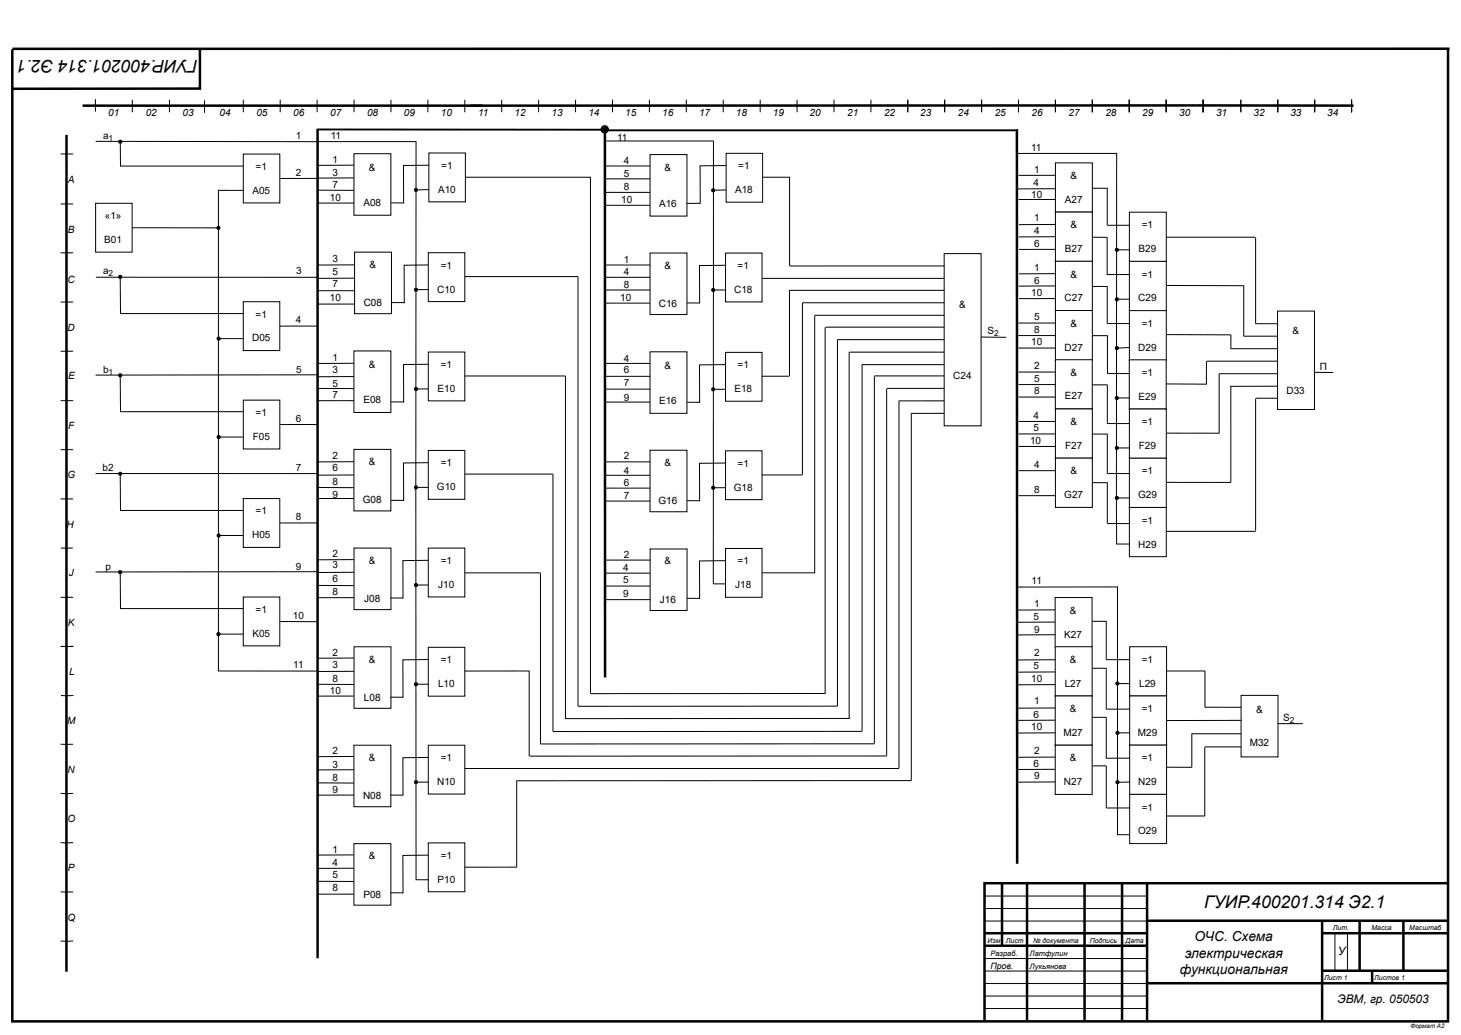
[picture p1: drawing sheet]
<svg xmlns="http://www.w3.org/2000/svg" width="593mm" height="420mm" viewBox="0 0 593 420" stroke-linecap="round" stroke-linejoin="round" font-family="sans-serif">
<g fill="none" stroke="#000" stroke-width="1" stroke-linecap="butt">
<path d="M81.2 20v16h-76.1M588.4 19.8h-583.4M5 20.1v394.6h582.7v-394.6M27 54.8v339.7M33.5 42.9h162.4M485.7 42.8l-294.8 .1M406.7 358.6v25.4M416.9 358.6v55.8M440.2 358.6v55.8M455.4 358.6v55.8M465.6 358.6v55.8M587.4 358.6h-187.8v55.8"/>
<path d="M399.6 378.9h66M465.6 373.8h121.8M536.6 378.9h50.8M536.6 373.8v40.6M551.9 373.8v20.3M569.6 373.8v20.3M399.6 384h66M465.8 399.2h121.8M536.6 394.1h50.8M556.9 394.1v5.1"/>
</g>
<g fill="none" stroke="#000" stroke-width=".41">
<path d="M38.7 40.2v5.1M38.8 57.4l89.8 .1M48.8 58.2l.1 9.2h49.7M53.7 40.5v5.1M68.8 40.5v5.1M83 40.7v5.1M98.7 40.5v5.1M113.7 40.5v5.1M128.7 40.5v5.1M143.7 40.5v5.1M158.7 40.5v5.1M173.7 40.5v5.1"/>
<path d="M188.7 40.5v5.1M203.6 40.5v5.1M218.6 40.5v5.1M233.6 40.5v5.1M248.6 40.5v5.1M263.6 40.5v5.1M278.6 40.5v5.1M293.6 40.5v5.1M308.5 40.5v5.1M323.5 40.5v5.1M338.5 40.5v5.1M353.5 40.5v5.1"/>
<path d="M368.5 40.5v5.1M24.6 62.5h5.1M24.6 82.8h5.1M24.6 102.6h5.1M24.6 122.6h5.1M24.6 142.6h5.1M24.6 162.7h5.1M24.6 182.6h5.1M24.6 202.5h5.1M24.6 242.5h5.1M399.7 373.9h66M399.7 368.9h66"/>
<path d="M399.7 363.8h66M541.8 379v15.2M546.9 379v15.2M399.7 399.3h66.3M399.7 394.2h66M399.7 389.2h66M399.7 409.5h66M399.7 404.4h66"/>
<circle cx="48.8" cy="57.6" r=".63"/>
</g>
<circle cx="48.8" cy="57.6" r=".63" fill="#000"/>
<path d="M98.7 62.6h14.9v19.8h-14.9z" fill="#fff"/>
<path d="M98.7 62.6h14.9v19.8h-14.9zM98.7 77.3h-10v15.2h-35.1" fill="none" stroke="#000" stroke-width=".41"/>
<path d="M38.8 82.5h14.8v19.9h-14.8z" fill="#fff"/>
<g fill="none" stroke="#000" stroke-width=".41">
<path d="M38.8 82.5h14.8v19.9h-14.8zM38.9 112.6h89.7M48.8 113l.1 14.3h49.7"/>
<circle cx="48.8" cy="112.4" r=".63"/>
</g>
<circle cx="48.8" cy="112.4" r=".63" fill="#000"/>
<path d="M98.7 122.5h14.9v19.8h-14.9z" fill="#fff"/>
<g fill="none" stroke="#000" stroke-width=".41">
<path d="M98.7 122.5h14.9v19.8h-14.9zM128.6 132.4h-15M48.8 153l.1 14.1h49.7M128.6 152.2l-89.8 .1"/>
<circle cx="48.8" cy="152.4" r=".63"/>
</g>
<circle cx="48.8" cy="152.4" r=".63" fill="#000"/>
<path d="M98.7 162.5h14.9v19.8h-14.9z" fill="#fff"/>
<g fill="none" stroke="#000" stroke-width=".41">
<path d="M98.7 162.5h14.9v19.8h-14.9zM38.8 192.3h89.8M48.8 193l.1 14.2h49.7"/>
<circle cx="48.8" cy="192.3" r=".63"/>
</g>
<circle cx="48.8" cy="192.3" r=".63" fill="#000"/>
<path d="M98.7 202.4h14.9v19.8h-14.9z" fill="#fff"/>
<g fill="none" stroke="#000" stroke-width=".41">
<path d="M98.7 202.4h14.9v19.8h-14.9zM24.7 222.5h4.8M48.8 232.9l.1 14.2h49.7M128.6 232.1l-89.8 .1M24.7 262.4h5.1"/>
<circle cx="48.8" cy="232.3" r=".63"/>
</g>
<circle cx="48.8" cy="232.3" r=".63" fill="#000"/>
<path d="M98.7 242.4h14.9v19.8h-14.9z" fill="#fff"/>
<g fill="none" stroke="#000" stroke-width=".41">
<path d="M128.8 57.5h40.1v299.7h4.8M368.4 40.5v5.1M383.4 40.5v5.1M398.4 40.5v5.1M413.4 40.5v5.1M428.4 40.5v5.1M443.4 40.5v5.1M458.4 40.5v5.1M473.3 40.5v5.1M488.3 40.5v5.1M128.7 77.2l14.9 .1M128.7 72.4l-15 .1"/>
<path d="M143.6 67.1h-14.9M143.6 72.2l-14.9 .1M88.7 93.1v179.3l39.9 .1M143.6 82.4l-14.9 .1M129.2 118h14.8M143.9 107.5l-14.9 .1M143.9 112.9l-14.9 .1M89.4 137.5h9.3M143.9 123.5h-14.9M128.7 157.7l14.9 .1M143.6 147.5l-14.9 .1M143.6 152.9l-14.9 .1"/>
<path d="M89.4 177.4h9.3M128.7 172.3l-15 .1M143.6 162.7h-14.9M128.7 197.9l14.9 .1M143.6 187.4l-14.9 .1M143.6 192.8l-14.9 .1M89.4 217.4h9.3M128.7 212.3h-15M143.6 202.4h-14.9M128.7 237.7l14.9 .1M143.6 227.2l-14.9 .1M143.6 232.3l-14.9 .1"/>
<path d="M89.3 257.4l9.4 .1M98.7 242.4h14.9v19.8h-14.9zM113.6 252.3l15 .1M143.6 242.6l-14.9 .1M24.6 262.5h5.1M128.7 277.8l14.9 .1M143.6 267.2h-14.9M143.6 272.5l-14.9 .1M24.8 282.4h5M143.6 282.6h-14.9M24.6 302.1h5.1M128.7 317.8l14.9 .1"/>
<path d="M143.6 307.1l-14.9 .1M143.6 312.5l-14.9 .1M24.6 322.1h5.1M143.6 322.8h-14.9M24.6 342.1h5.1M128.7 357.8l14.9 .1M143.6 347.1l-14.9 .1M143.6 352.5l-14.9 .1M24.6 362.1h5.1M143.6 363h-14.9M24.6 382.1h5.1"/>
<circle cx="88.7" cy="92.5" r=".63"/>
<circle cx="88.8" cy="137.5" r=".63"/>
<circle cx="88.8" cy="177.4" r=".63"/>
<circle cx="88.8" cy="217.4" r=".63"/>
<circle cx="88.7" cy="257.4" r=".63"/>
</g>
<g fill="#000">
<circle cx="88.7" cy="92.5" r=".63"/>
<circle cx="88.8" cy="137.5" r=".63"/>
<circle cx="88.8" cy="177.4" r=".63"/>
<circle cx="88.8" cy="217.4" r=".63"/>
<circle cx="88.7" cy="257.4" r=".63"/>
</g>
<path d="M128.9 52.3v336.7M485.7 42.8l63.7 .1" fill="none" stroke="#000" stroke-width="1" stroke-linecap="butt"/>
<path d="M143.7 62.4h14.9v25h-14.9z" fill="#fff"/>
<path d="M143.7 62.4h14.9v25h-14.9z" fill="none" stroke="#000" stroke-width=".41"/>
<path d="M143.9 102.4h15v24.9h-15z" fill="#fff"/>
<path d="M143.9 102.4h15v24.9h-15z" fill="none" stroke="#000" stroke-width=".41"/>
<path d="M147.7 120.5h7.3v4.3h-7.3z" fill="#f8f9fa"/>
<path d="M143.7 142.5h14.9v25h-14.9z" fill="#fff"/>
<path d="M143.7 142.5h14.9v25h-14.9z" fill="none" stroke="#000" stroke-width=".41"/>
<path d="M143.7 182.4h14.9v25h-14.9z" fill="#fff"/>
<path d="M143.7 182.4h14.9v25h-14.9z" fill="none" stroke="#000" stroke-width=".41"/>
<path d="M147.2 200.7h7.8v4.3h-7.8z" fill="#f8f9fa"/>
<path d="M143.7 222.5h15v25h-15z" fill="#fff"/>
<path d="M143.7 222.5h15v25h-15z" fill="none" stroke="#000" stroke-width=".41"/>
<path d="M147.9 240.8h6.4v4.3h-6.4z" fill="#f8f9fa"/>
<path d="M143.7 262.6h15v25h-15z" fill="#fff"/>
<path d="M143.7 262.6h15v25h-15z" fill="none" stroke="#000" stroke-width=".41"/>
<path d="M147.7 280.9h6.8v4.3h-6.8z" fill="#f8f9fa"/>
<path d="M143.7 302.5h14.9v25h-14.9z" fill="#fff"/>
<path d="M143.7 302.5h14.9v25h-14.9z" fill="none" stroke="#000" stroke-width=".41"/>
<path d="M147.4 320.7h7.4v4.4h-7.4z" fill="#f8f9fa"/>
<path d="M143.7 342.5h14.9v25h-14.9z" fill="#fff"/>
<path d="M143.7 342.5h14.9v25h-14.9z" fill="none" stroke="#000" stroke-width=".41"/>
<path d="M147.4 360.8h7.4v4.3h-7.4z" fill="#f8f9fa"/>
<path d="M174.3 67.1l-10.5 .1v15.2h-5.1" fill="none" stroke="#000" stroke-width=".41"/>
<path d="M174.1 62.1h14.8v19.8h-14.8z" fill="#fff"/>
<g fill="none" stroke="#000" stroke-width=".41">
<path d="M174.1 62.1h14.8v19.8h-14.8zM174.1 77l-4.6 .1M174.6 107.6l-10.6 .1 .1 15.2-5.1-.1"/>
<circle cx="168.8" cy="77.1" r=".63"/>
</g>
<circle cx="168.8" cy="77.1" r=".63" fill="#000"/>
<path d="M173.8 102.6h14.9v19.8h-14.9z" fill="#fff"/>
<g fill="none" stroke="#000" stroke-width=".41">
<path d="M173.7 117.6h-4.2M173.8 102.6h14.9v19.8h-14.9zM174.3 147.9l-10.5 .1v15.2h-5.1"/>
<circle cx="168.8" cy="117.6" r=".63"/>
</g>
<circle cx="168.8" cy="117.6" r=".63" fill="#000"/>
<path d="M173.8 142.9h14.9v19.9h-14.9z" fill="#fff"/>
<g fill="none" stroke="#000" stroke-width=".41">
<path d="M173.7 157.9h-4.2M173.8 142.9h14.9v19.9h-14.9zM174.3 187.8l-10.5 .2v15.2l-5.1-.1"/>
<circle cx="168.8" cy="157.9" r=".63"/>
</g>
<circle cx="168.8" cy="157.9" r=".63" fill="#000"/>
<path d="M173.8 182.9h14.9v19.8h-14.9z" fill="#fff"/>
<g fill="none" stroke="#000" stroke-width=".41">
<path d="M173.7 197.9h-4.2M173.8 182.9h14.9v19.8h-14.9zM174.1 227.5l-10.6 .1 .1 15.2h-5.1"/>
<circle cx="168.8" cy="197.9" r=".63"/>
</g>
<circle cx="168.8" cy="197.9" r=".63" fill="#000"/>
<path d="M173.8 222.5h14.9v19.9h-14.9z" fill="#fff"/>
<g fill="none" stroke="#000" stroke-width=".41">
<path d="M173.7 237.5h-4.2M173.8 222.5h14.9v19.9h-14.9zM174.1 267.8l-10.6 .1 .1 15.2-5.1-.1"/>
<circle cx="168.8" cy="237.5" r=".63"/>
</g>
<circle cx="168.8" cy="237.5" r=".63" fill="#000"/>
<path d="M173.8 262.8h14.9v19.8h-14.9z" fill="#fff"/>
<g fill="none" stroke="#000" stroke-width=".41">
<path d="M173.7 277.8h-4.2M173.8 262.8h14.9v19.8h-14.9zM174.1 307.5l-10.6 .1 .1 15.2h-5.1"/>
<circle cx="168.8" cy="277.8" r=".63"/>
</g>
<circle cx="168.8" cy="277.8" r=".63" fill="#000"/>
<path d="M173.8 302.5h14.9v19.9h-14.9z" fill="#fff"/>
<g fill="none" stroke="#000" stroke-width=".41">
<path d="M173.7 317.5h-4.2M173.8 302.5h14.9v19.9h-14.9zM174.1 347.2l-10.6 .1 .1 15.2h-5.1"/>
<circle cx="168.8" cy="317.5" r=".63"/>
</g>
<circle cx="168.8" cy="317.5" r=".63" fill="#000"/>
<path d="M173.8 342.2h14.9v19.8h-14.9z" fill="#fff"/>
<path d="M246 57.2h43.7M289.6 57.3l-.1 179.8M245.3 67.4h18.7M173.8 342.2h14.9v19.8h-14.9z" fill="none" stroke="#000" stroke-width=".41"/>
<path d="M245.5 52.7l.1 222.3" fill="none" stroke="#000" stroke-width="1" stroke-linecap="butt"/>
<path d="M263.8 62.8h15v24.9h-15z" fill="#fff"/>
<path d="M263.8 62.8h15v24.9h-15z" fill="none" stroke="#000" stroke-width=".41"/>
<path d="M263.8 102.7h15v25h-15z" fill="#fff"/>
<path d="M263.8 102.7h15v25h-15z" fill="none" stroke="#000" stroke-width=".41"/>
<path d="M267.5 121h7.3v4.4h-7.3z" fill="#f8f9fa"/>
<path d="M263.8 142.8h15v25h-15z" fill="#fff"/>
<path d="M263.8 142.8h15v25h-15z" fill="none" stroke="#000" stroke-width=".41"/>
<path d="M263.8 182.8h15v25h-15z" fill="#fff"/>
<path d="M263.8 182.8h15v25h-15z" fill="none" stroke="#000" stroke-width=".41"/>
<path d="M267.2 201h7.9v4.3h-7.9z" fill="#f8f9fa"/>
<path d="M263.9 222.9h15v25h-15z" fill="#fff"/>
<path d="M263.9 222.9h15v25h-15z" fill="none" stroke="#000" stroke-width=".41"/>
<path d="M268 241.1h6.3v4.3h-6.3z" fill="#f8f9fa"/>
<path d="M383.2 103h15v69.9h-15z" fill="#fff"/>
<g fill="none" stroke="#000" stroke-width=".41">
<path d="M245.7 53.5v101.8M245.3 72.6h18.5M245.4 78.1h18.5M294.7 67.2l-10.5 .1v15.2l-5.5 .1M245.4 83.3h18.4M245.4 112.6h18.4M245.4 117.7h18.4M245.4 107.6h18.5M383.2 103h15v69.9h-15zM245.4 123.1h18.5M245.4 147.6h18.5M245.4 152.8h18.5"/>
<path d="M245.4 158h18.5M245.4 163.3h18.5M245.4 193h18.4M245.4 187.5h18.5M245.4 198.2h18.5M245.4 203.4h18.4M245.4 227.4h18.5M245.4 232.7h18.5M245.4 237.9h18.5M245.4 243.4h18.5"/>
<circle cx="245.7" cy="52.8" r=".63"/>
</g>
<path d="M129 52.6l116 .1" fill="none" stroke="#000" stroke-width=".76" stroke-linecap="butt"/>
<circle cx="245.7" cy="52.8" r=".63" fill="#000"/>
<path d="M294.7 62.3h14.8v19.8h-14.8z" fill="#fff"/>
<g fill="none" stroke="#000" stroke-width=".41">
<path d="M294.7 62.3h14.8v19.8h-14.8zM294.7 77.1l-4.6 .1M294.5 107.7l-10.6 .1 .1 15.2h-5.1"/>
<circle cx="289.5" cy="77.3" r=".63"/>
</g>
<circle cx="289.5" cy="77.3" r=".63" fill="#000"/>
<path d="M294.5 102.7h14.8v19.9h-14.8z" fill="#fff"/>
<g fill="none" stroke="#000" stroke-width=".41">
<path d="M294.4 117.7h-4.3M294.5 102.7h14.8v19.9h-14.8zM294.5 148l-10.6 .1 .1 15.2h-5.1"/>
<circle cx="289.5" cy="117.7" r=".63"/>
</g>
<circle cx="289.5" cy="117.7" r=".63" fill="#000"/>
<path d="M294.5 143.1h14.8v19.8h-14.8z" fill="#fff"/>
<g fill="none" stroke="#000" stroke-width=".41">
<path d="M294.4 158l-4.3 .1M294.5 143.1h14.8v19.8h-14.8zM294.5 188l-10.6 .1 .1 15.2h-5.1"/>
<circle cx="289.5" cy="158.1" r=".63"/>
</g>
<circle cx="289.5" cy="158.1" r=".63" fill="#000"/>
<path d="M294.5 183h14.8v19.9h-14.8z" fill="#fff"/>
<g fill="none" stroke="#000" stroke-width=".41">
<path d="M294.4 198h-4.3M294.5 183h14.8v19.9h-14.8zM294.5 227.6l-10.6 .1 .1 15.2h-5.1"/>
<circle cx="289.5" cy="198" r=".63"/>
</g>
<circle cx="289.5" cy="198" r=".63" fill="#000"/>
<path d="M294.5 222.7h14.8v19.8h-14.8z" fill="#fff"/>
<g fill="none" stroke="#000" stroke-width=".41">
<path d="M188.9 72h50.8M239.7 71.9v209.7h95.4M309.5 72h11.1M320.5 71.9v36.1M428.3 71.2h-14.9M428.4 76.6l-15.2 .1M428.3 81h-14.9M188.7 112.3h45.9M234.6 112.4v174.2M309.5 113h73.8M320.4 117.9h62.9M320.4 117.9v34.7"/>
<path d="M383.3 108h-62.7M325.7 122.9h57.6M325.7 122.9v69.8M330.7 128h52.6M330.7 128v104.7M334.9 132.8v148.6M335.1 132.8h48.2M383.3 137.9h-43.4v148.8l-105.3 .1M398.2 136.8l10.1 .2M188.7 152.6h40.8M229.5 152.7v139.2M309.2 152.8h11.2"/>
<path d="M349.8 148h33.5M349.9 148.1v148.8l-125.5 .1v-104.5h-35.7M354.9 152.6h28.4M354.9 152.8v149.1M359.9 157.8v149.1M359.9 157.7h23.4M383.3 143h-38.6v148.6M364.9 162.8v149.1M369.9 167.8v149.1l-160.3 .1M383.3 167.8h-13.5M383.3 162.7l-18.5 .1M309.2 192.8h16.5"/>
<path d="M219.4 232.6h-30.7M219.4 232.7v69.4l135.5-.1M289.6 237.1h4.9M294.5 222.7h14.8v19.8h-14.8zM309.5 232.6h21.3M214.8 272.4h-26.1M214.8 272.3v34.6M344.9 291.7l-115.3 .1M188.7 312h176.2M209.7 317.1v35M359.9 306.9l-145 .1M209.7 352.1h-21"/>
<circle cx="245.4" cy="52.5" r="1.5"/>
</g>
<path d="M245.8 52.9h166.9" fill="none" stroke="#000" stroke-width=".76" stroke-linecap="butt"/>
<circle cx="245.4" cy="52.5" r="1.5" fill="#000"/>
<path d="M412.8 52.4l.1 298.3" fill="none" stroke="#000" stroke-width="1" stroke-linecap="butt"/>
<path d="M428.4 66.1h15v20h-15z" fill="#fff"/>
<path d="M428.4 66.1h15v20h-15zM428.4 96.1l-14.9 .1M428.5 91.1l-14.9 .1M428.5 101.2l-14.9 .1" fill="none" stroke="#000" stroke-width=".41"/>
<path d="M428.4 86.1h15v20h-15z" fill="#fff"/>
<path d="M428.4 86.1h15v20h-15zM428.4 116.1l-14.9 .1M428.5 111.1l-14.9 .1M428.5 121.2h-14.9" fill="none" stroke="#000" stroke-width=".41"/>
<path d="M428.4 106.1h15v20h-15z" fill="#fff"/>
<path d="M428.4 106.1h15v20h-15z" fill="none" stroke="#000" stroke-width=".41"/>
<path d="M428.4 126.1h15v19.9h-15z" fill="#fff"/>
<path d="M428.4 126.1h15v19.9h-15z" fill="none" stroke="#000" stroke-width=".41"/>
<path d="M428.4 146h14.9v20h-14.9z" fill="#fff"/>
<path d="M428.4 146h14.9v20h-14.9z" fill="none" stroke="#000" stroke-width=".41"/>
<path d="M428.4 166h15v20h-15z" fill="#fff"/>
<path d="M428.4 166h15v20h-15z" fill="none" stroke="#000" stroke-width=".41"/>
<path d="M428.4 186h15v20h-15z" fill="#fff"/>
<g fill="none" stroke="#000" stroke-width=".41">
<path d="M413.1 62.3h40.1v158.6h6.1M413.3 136.2h14.9M428.2 131.1l-14.9 .1M413.3 141.3h14.9M413.5 151.1h14.9M413.5 156.1h14.9M413.4 171.1h14.9M413.4 176.2h14.9M413.5 161.2h14.9M413.4 191.1h14.9M413.4 181.3h14.9M428.4 186h15v20h-15z"/>
<path d="M428.3 201.2h-14.9"/>
</g>
<path d="M458.4 86.1h15v20h-15z" fill="#fff"/>
<g fill="none" stroke="#000" stroke-width=".41">
<path d="M458.4 86.1h15v20h-15zM454 101.4h4.4M443.4 136.3h6.1M449.5 136.2v15.5h8.9"/>
<circle cx="453.3" cy="101.4" r=".63"/>
</g>
<circle cx="453.3" cy="101.4" r=".63" fill="#000"/>
<path d="M458.4 106.1h15v20h-15z" fill="#fff"/>
<g fill="none" stroke="#000" stroke-width=".41">
<path d="M443.4 96.3l6.1 .1M449.4 96.3v15.3M458.4 106.1h15v20h-15zM458.4 121.5h-4.4"/>
<circle cx="453.3" cy="121.5" r=".63"/>
</g>
<circle cx="453.3" cy="121.5" r=".63" fill="#000"/>
<path d="M458.4 126.1h15v20h-15z" fill="#fff"/>
<g fill="none" stroke="#000" stroke-width=".41">
<path d="M443.4 116.3h6.1M449.4 116.2v15.3M449.5 131.4h8.9M458.4 126.1h15v20h-15zM458.4 141.1l-4.4 .2"/>
<circle cx="453.3" cy="141.3" r=".63"/>
</g>
<circle cx="453.3" cy="141.3" r=".63" fill="#000"/>
<path d="M458.4 146.1h14.9v20h-14.9z" fill="#fff"/>
<path d="M458.4 146.1h14.9v20h-14.9z" fill="none" stroke="#000" stroke-width=".41"/>
<path d="M458.4 166.1h15v19.9h-15z" fill="#fff"/>
<path d="M458.4 166.1h15v19.9h-15z" fill="none" stroke="#000" stroke-width=".41"/>
<path d="M458.4 186h15v20h-15z" fill="#fff"/>
<path d="M458.4 186h15v20h-15z" fill="none" stroke="#000" stroke-width=".41"/>
<path d="M458.4 206h15v20h-15z" fill="#fff"/>
<g fill="none" stroke="#000" stroke-width=".41">
<path d="M443.4 76.4h6.1M449.4 76.3v15.2M458.4 91.4l-8.9 .1M458.4 111.4l-9.1 .1M443.4 156.3h6.1M449.5 156.2v15.8M531 151.1l10.1 .1M443.4 176.2h6.1M449.4 176.2v16.1M449.5 172h8.9M454 161.6h4.4M443.4 196h6.1"/>
<path d="M449.4 196v16.6M449.5 192.3h8.9M454 181.9h4.4M449.5 212.6h8.9M454 202.2h4.4M458.4 206h15v20h-15z"/>
<circle cx="453.3" cy="161.6" r=".63"/>
<circle cx="453.3" cy="181.9" r=".63"/>
<circle cx="453.3" cy="202.2" r=".63"/>
</g>
<g fill="#000">
<circle cx="453.3" cy="161.6" r=".63"/>
<circle cx="453.3" cy="181.9" r=".63"/>
<circle cx="453.3" cy="202.2" r=".63"/>
</g>
<path d="M518.5 126.3h15v40h-15z" fill="#fff"/>
<g fill="none" stroke="#000" stroke-width=".41">
<path d="M473.6 96.3h36M509.6 96.5v34.9h8.9M473.6 115.9l31.2 .1M504.8 115.9v20.6h13.7M473.6 135.8l25.9 .1M499.6 135.9v5.7M518.5 126.3h15v40h-15zM473.3 155.9l16.5 .1M489.7 146.6v9.3M489.8 146.6h28.7M499.5 141.6h19M499.6 156.7v39.2l-26-.1"/>
<path d="M518.5 151.7h-23.6l-.1 24.2h-21.2M518.5 156.8l-19 .1M509.6 161.9v53.6M509.6 161.7h8.9M473.6 215.7h36M428.2 249.7h5.1v.8M428.3 247.6l-15.3 .1M432.4 250l.9 .5 .9-.5-.9 1.8z"/>
</g>
<path d="M432.4 250l.9 .5 .9-.5-.9 1.8z" fill="#000"/>
<path d="M428.3 242.6h15v20h-15z" fill="#fff"/>
<path d="M428.3 242.6h15v20h-15z" fill="none" stroke="#000" stroke-width=".41"/>
<path d="M428.3 262.6h15v20h-15z" fill="#fff"/>
<path d="M428.3 262.6h15v20h-15z" fill="none" stroke="#000" stroke-width=".41"/>
<path d="M428.3 282.6h15v19.9h-15z" fill="#fff"/>
<path d="M428.3 282.6h15v19.9h-15z" fill="none" stroke="#000" stroke-width=".41"/>
<path d="M428.3 302.6h15v19.9h-15z" fill="#fff"/>
<g fill="none" stroke="#000" stroke-width=".41">
<path d="M413 238.3h40.6v100.6h5.1M428.2 252.6h-15.2M428.3 257.7l-15.3 .1M428.2 272.8l-15.2 .1M428.3 277.9l-15.3 .1M428.3 267.9h-15.3M428.2 292.4l-15.2 .1M428.3 297.5l-15.3 .1M428.4 287.4l-15.4 .1M428.2 312.3l-15 .1M428.3 302.6h15v19.9h-15zM428.3 317.5h-15.1"/>
<path d="M428.4 307.4l-15.2 .1"/>
</g>
<path d="M458.5 262.6h15v20h-15z" fill="#fff"/>
<g fill="none" stroke="#000" stroke-width=".41">
<path d="M443.4 252.2h5.6M449 252.1v15.7h9.6M454.2 277.5l4.3 .1M458.5 262.6h15v20h-15z"/>
<circle cx="453.5" cy="277.5" r=".63"/>
</g>
<circle cx="453.5" cy="277.5" r=".63" fill="#000"/>
<path d="M458.5 282.6h15v19.9h-15z" fill="#fff"/>
<g fill="none" stroke="#000" stroke-width=".41">
<path d="M443.4 271.3h5.6M449 271.2v16.7h9.6M454.2 297.5h4.3M458.5 282.6h15v19.9h-15z"/>
<circle cx="453.6" cy="297.5" r=".63"/>
</g>
<circle cx="453.6" cy="297.5" r=".63" fill="#000"/>
<path d="M458.5 302.5h15v20h-15z" fill="#fff"/>
<g fill="none" stroke="#000" stroke-width=".41">
<path d="M443.4 291.2h5.6v16.7M458.5 302.5h15v20h-15zM458.5 317.5l-4.3 .1M458.6 307.8h-9.6"/>
<circle cx="453.6" cy="317.6" r=".63"/>
</g>
<circle cx="453.6" cy="317.6" r=".63" fill="#000"/>
<path d="M458.5 322.5h15v20h-15z" fill="#fff"/>
<path d="M473.3 272.4h15.8M443.4 310.9h5.6M449 311v17M458.5 322.5h15v20h-15zM458.6 328h-9.6" fill="none" stroke="#000" stroke-width=".41"/>
<path d="M503.7 282.3h15v25h-15z" fill="#fff"/>
<path d="M503.7 282.3h15v25h-15z" fill="none" stroke="#000" stroke-width=".41"/>
<path d="M507.3 299.2h7.8v4.3h-7.8z" fill="#f8f9fa"/>
<path d="M503.6 40.5v5.1M518.6 40.5v5.1M533.6 40.5v5.1M548.6 40.5v5.1M489.1 272.4v14.7h14.7M483.7 297.9h20.1M483.7 297.8v13.7h-10.4M503.8 292.5h-30.3M518.7 293.8h10.1M489 303.4v27.9M489 303.2h14.8M473.3 331.3h15.8" fill="none" stroke="#000" stroke-width=".41"/>
<g font-size="7.1">
<text x="80.4" y="24.3" transform="rotate(180 80.4 24.3)">ГУИР.400201.314 Э2.1</text>
<text x="488.8" y="368.7">ГУИР.400201.314 Э2.1</text>
</g>
<g font-size="5.6">
<text x="484.9" y="382.2">ОЧС. Схема</text>
<text x="480.9" y="388.7">электрическая</text>
<text x="478.9" y="395.3">функциональная</text>
</g>
<g font-size="4.8">
<text x="543" y="387.7">У</text>
<text x="542.9" y="407.3">ЭВМ, гр. 050503</text>
</g>
<g font-size="4.1">
<text x="43.9" y="46.9">01</text>
<text x="59.1" y="46.9">02</text>
<text x="74.1" y="46.9">03</text>
<text x="89.1" y="46.9">04</text>
<text x="104.1" y="46.9">05</text>
<text x="119" y="46.9">06</text>
<text x="134" y="46.9">07</text>
<text x="149" y="46.9">08</text>
<text x="163.9" y="46.9">09</text>
<text x="178.9" y="46.9">10</text>
<text x="194" y="46.9">11</text>
<text x="208.9" y="46.9">12</text>
<text x="223.8" y="46.9">13</text>
<text x="238.8" y="46.9">14</text>
<text x="253.8" y="46.9">15</text>
<text x="268.7" y="46.9">16</text>
<text x="283.7" y="46.9">17</text>
<text x="298.7" y="46.9">18</text>
<text x="313.7" y="46.9">19</text>
<text x="328.6" y="46.9">20</text>
<text x="343.9" y="46.9">21</text>
<text x="358.8" y="46.9">22</text>
<text x="373.5" y="46.9">23</text>
<text x="388.8" y="46.9">24</text>
<text x="403.7" y="46.9">25</text>
<text x="418.7" y="46.9">26</text>
<text x="433.7" y="46.9">27</text>
<text x="448.7" y="46.9">28</text>
<text x="463.6" y="46.9">29</text>
<text x="478.6" y="46.9">30</text>
<text x="493.6" y="46.9">31</text>
<text x="508.8" y="46.9">32</text>
<text x="523.8" y="46.9">33</text>
<text x="538.7" y="46.9">34</text>
<text x="41.8" y="56.3">а</text>
<text x="120" y="56.6">1</text>
<text x="134.3" y="56.6">11</text>
<text x="250.5" y="57.1">11</text>
<text x="135" y="66">1</text>
<text x="418.5" y="61.4">11</text>
<text x="103.8" y="69">=1</text>
<text x="120" y="71.3">2</text>
<text x="135" y="71.3">3</text>
<text x="149.8" y="69.3">&amp;</text>
<text x="179.1" y="68.5">=1</text>
<text x="253.3" y="66.5">4</text>
<text x="253.3" y="71.8">5</text>
<text x="269.8" y="69.5">&amp;</text>
<text x="299.6" y="68.8">=1</text>
<text x="419.7" y="70">1</text>
<text x="27.6" y="74.3">A</text>
<text x="135" y="76.4">7</text>
<text x="253.3" y="77.1">8</text>
<text x="419.5" y="75.4">4</text>
<text x="434.5" y="72.6">&amp;</text>
<text x="102.5" y="78.7">A05</text>
<text x="133.9" y="81.5">10</text>
<text x="147.5" y="83.7">A08</text>
<text x="177.8" y="78.2">A10</text>
<text x="252.1" y="82.2">10</text>
<text x="267.5" y="84">A16</text>
<text x="298.4" y="78.4">A18</text>
<text x="418.6" y="80.4">10</text>
<text x="432.2" y="82.2">A27</text>
<text x="42.5" y="89.1">«1»</text>
<text x="419.7" y="89.8">1</text>
<text x="27.6" y="94.4">B</text>
<text x="419.7" y="95.2">4</text>
<text x="434.5" y="92.6">&amp;</text>
<text x="463.4" y="92.6">=1</text>
<text x="42.3" y="98.7">B01</text>
<text x="419.7" y="100.2">6</text>
<text x="135" y="106.3">3</text>
<text x="253.3" y="106.6">1</text>
<text x="432.2" y="102.3">B27</text>
<text x="462.2" y="102.3">B29</text>
<text x="41.8" y="111.1">а</text>
<text x="120.2" y="111.4">3</text>
<text x="135" y="111.7">5</text>
<text x="150" y="108.6">&amp;</text>
<text x="178.9" y="109.1">=1</text>
<text x="253.3" y="111.7">4</text>
<text x="269.8" y="109.1">&amp;</text>
<text x="299.4" y="109.1">=1</text>
<text x="419.7" y="110.1">1</text>
<text x="434.5" y="112.7">&amp;</text>
<text x="463.4" y="112.7">=1</text>
<text x="27.5" y="114.9">C</text>
<text x="135" y="116.5">7</text>
<text x="177.5" y="118.8">C10</text>
<text x="253.3" y="116.7">8</text>
<text x="298" y="118.8">C18</text>
<text x="419.7" y="115.2">6</text>
<text x="133.9" y="122.1">10</text>
<text x="147.6" y="124.1">C08</text>
<text x="251.7" y="122.1">10</text>
<text x="267.4" y="124.6">C16</text>
<text x="389.3" y="124.8">&amp;</text>
<text x="418.6" y="120.3">10</text>
<text x="432.1" y="122.3">C27</text>
<text x="462" y="122.3">C29</text>
<text x="103.8" y="128.9">=1</text>
<text x="120" y="131.2">4</text>
<text x="419.7" y="129.9">5</text>
<text x="27.5" y="134.2">D</text>
<text x="400.8" y="135.5">S</text>
<text x="419.7" y="135">8</text>
<text x="434.5" y="132.7">&amp;</text>
<text x="463.4" y="132.7">=1</text>
<text x="524.5" y="135.8">&amp;</text>
<text x="102.3" y="138.5">D05</text>
<text x="418.6" y="140.1">10</text>
<text x="432.1" y="142.4">D27</text>
<text x="462" y="142.4">D29</text>
<text x="135" y="146.4">1</text>
<text x="149.8" y="149.2">&amp;</text>
<text x="178.9" y="149.5">=1</text>
<text x="253.3" y="146.9">4</text>
<text x="269.8" y="149.7">&amp;</text>
<text x="299.4" y="149.5">=1</text>
<text x="419.7" y="150">2</text>
<text x="27.7" y="154">E</text>
<text x="41.8" y="151.2">b</text>
<text x="120.2" y="151.5">5</text>
<text x="135" y="151.5">3</text>
<text x="253.3" y="151.5">6</text>
<text x="386.9" y="153.8">C24</text>
<text x="419.7" y="155">5</text>
<text x="434.5" y="152.5">&amp;</text>
<text x="463.4" y="152.8">=1</text>
<text x="535.7" y="150.2">П</text>
<text x="135" y="157.1">5</text>
<text x="135" y="161.6">7</text>
<text x="177.6" y="159.1">E10</text>
<text x="253.3" y="156.8">7</text>
<text x="298.1" y="159.1">E18</text>
<text x="419.7" y="160.1">8</text>
<text x="522.2" y="159.9">D33</text>
<text x="147.5" y="163.7">E08</text>
<text x="253.3" y="162.7">9</text>
<text x="267.5" y="164.2">E16</text>
<text x="432.2" y="162.1">E27</text>
<text x="462.2" y="162.4">E29</text>
<text x="103.8" y="169">=1</text>
<text x="120" y="171.3">6</text>
<text x="419.5" y="170">4</text>
<text x="434.5" y="172.6">&amp;</text>
<text x="463.4" y="172.6">=1</text>
<text x="27.7" y="174.1">F</text>
<text x="102.6" y="178.6">F05</text>
<text x="419.5" y="175.1">5</text>
<text x="418.1" y="180.2">10</text>
<text x="432.3" y="182.2">F27</text>
<text x="462.3" y="182.2">F29</text>
<text x="41.6" y="191.3">b2</text>
<text x="120" y="191.3">7</text>
<text x="135" y="186.3">2</text>
<text x="135" y="191.3">6</text>
<text x="149.8" y="188.8">&amp;</text>
<text x="178.9" y="189.3">=1</text>
<text x="253.3" y="186.5">2</text>
<text x="269.8" y="189">&amp;</text>
<text x="299.4" y="189.6">=1</text>
<text x="419.7" y="190.1">4</text>
<text x="27.3" y="194.1">G</text>
<text x="135" y="196.9">8</text>
<text x="253.3" y="192.3">4</text>
<text x="253.3" y="197.2">6</text>
<text x="434.5" y="192.6">&amp;</text>
<text x="463.4" y="192.6">=1</text>
<text x="135" y="202">9</text>
<text x="177.3" y="198.9">G10</text>
<text x="253.3" y="202.5">7</text>
<text x="297.9" y="199.2">G18</text>
<text x="419.7" y="200">8</text>
<text x="432" y="202.2">G27</text>
<text x="461.9" y="202.2">G29</text>
<text x="103.8" y="208.8">=1</text>
<text x="147.3" y="204.3">G08</text>
<text x="267.3" y="204.5">G16</text>
<text x="27" y="214.2">H</text>
<text x="120" y="211.1">8</text>
<text x="463.4" y="212.6">=1</text>
<text x="102.3" y="218.5">H05</text>
<text x="135" y="226.1">2</text>
<text x="253.3" y="226.6">2</text>
<text x="462" y="222.3">H29</text>
<text x="27.9" y="234">J</text>
<text x="42.8" y="231.4">p</text>
<text x="120" y="231.4">9</text>
<text x="135" y="230.7">3</text>
<text x="149.8" y="228.9">&amp;</text>
<text x="178.9" y="229.1">=1</text>
<text x="253" y="231.9">4</text>
<text x="269.8" y="229.1">&amp;</text>
<text x="299.4" y="229.1">=1</text>
<text x="135" y="236.2">6</text>
<text x="177.9" y="238.8">J10</text>
<text x="253" y="236.8">5</text>
<text x="298.4" y="238.8">J18</text>
<text x="418.7" y="237.3">11</text>
<text x="135" y="241.6">8</text>
<text x="147.8" y="244.4">J08</text>
<text x="253" y="242.3">9</text>
<text x="267.9" y="244.6">J16</text>
<text x="103.8" y="248.9">=1</text>
<text x="118.9" y="251.2">10</text>
<text x="419.5" y="251.7">5</text>
<text x="419.7" y="246.4">1</text>
<text x="434.2" y="249.2">&amp;</text>
<text x="27.6" y="254">K</text>
<text x="419.7" y="256.8">9</text>
<text x="102.5" y="258.6">K05</text>
<text x="432" y="258.8">K27</text>
<text x="135" y="266.2">2</text>
<text x="149.8" y="269">&amp;</text>
<text x="178.9" y="269.2">=1</text>
<text x="419.7" y="266.4">2</text>
<text x="434.2" y="269.2">&amp;</text>
<text x="463.4" y="269.2">=1</text>
<text x="28.1" y="274.1">L</text>
<text x="119.1" y="271.3">11</text>
<text x="135" y="271">3</text>
<text x="419.5" y="271.8">5</text>
<text x="133.9" y="281.7">10</text>
<text x="135" y="276.8">8</text>
<text x="177.8" y="278.9">L10</text>
<text x="418.6" y="276.8">10</text>
<text x="432.2" y="278.9">L27</text>
<text x="462.4" y="278.9">L29</text>
<text x="147.7" y="284.5">L08</text>
<text x="419.7" y="286">1</text>
<text x="27.2" y="293.8">M</text>
<text x="419.5" y="291.3">6</text>
<text x="434.2" y="289">&amp;</text>
<text x="463.4" y="289">=1</text>
<text x="509.8" y="289.5">&amp;</text>
<text x="520.8" y="292.6">S</text>
<text x="418.6" y="296.4">10</text>
<text x="431.6" y="298.7">M27</text>
<text x="461.8" y="298.7">M29</text>
<text x="507.2" y="302.7">M32</text>
<text x="135" y="306">2</text>
<text x="135" y="311.6">3</text>
<text x="149.8" y="308.8">&amp;</text>
<text x="178.9" y="309.1">=1</text>
<text x="419.5" y="311.4">6</text>
<text x="419.7" y="306">2</text>
<text x="434.2" y="309.1">&amp;</text>
<text x="463.4" y="309.1">=1</text>
<text x="27.5" y="313.9">N</text>
<text x="135" y="316.9">8</text>
<text x="419.7" y="316.4">9</text>
<text x="135" y="322">9</text>
<text x="177.5" y="318.7">N10</text>
<text x="431.8" y="318.7">N27</text>
<text x="462" y="318.7">N29</text>
<text x="147.4" y="324.3">N08</text>
<text x="463.4" y="329.1">=1</text>
<text x="27.3" y="333.7">O</text>
<text x="461.9" y="338.8">O29</text>
<text x="135" y="346.1">1</text>
<text x="27.6" y="353.7">P</text>
<text x="135" y="351.4">4</text>
<text x="149.8" y="348.9">&amp;</text>
<text x="178.9" y="348.7">=1</text>
<text x="135" y="356.3">5</text>
<text x="177.6" y="358.3">P10</text>
<text x="135" y="361.9">8</text>
<text x="147.5" y="364.4">P08</text>
<text x="27.3" y="373.8">Q</text>
</g>
<text font-size="3.6" x="402" y="393.6">Пров.</text>
<g font-size="3.4">
<text x="44.1" y="57.3">1</text>
<text x="44.1" y="112.2">2</text>
<text x="403.5" y="136.5">2</text>
<text x="44.1" y="152.3">1</text>
<text x="523.5" y="293.6">2</text>
</g>
<g font-size="3">
<text x="402.1" y="388">Разраб.</text>
<text x="417.9" y="388">Латфулин</text>
<text x="417.9" y="393.3">Лукьянова</text>
</g>
<g font-size="2.8">
<text x="541" y="377.6">Лит.</text>
<text x="556.7" y="377.6">Масса</text>
<text x="572" y="377.6">Масштаб</text>
<text x="400.9" y="382.7">Изм</text>
<text x="408.2" y="382.7">Лист</text>
<text x="419.4" y="382.7">№ документа</text>
<text x="442.3" y="382.7">Подпись</text>
<text x="456.9" y="382.7">Дата</text>
<text x="537.4" y="397.9">Лист 1</text>
<text x="557.7" y="397.9">Листов 1</text>
</g>
<text font-size="2.5" x="572.5" y="417.4">Формат А2</text>
</svg>
